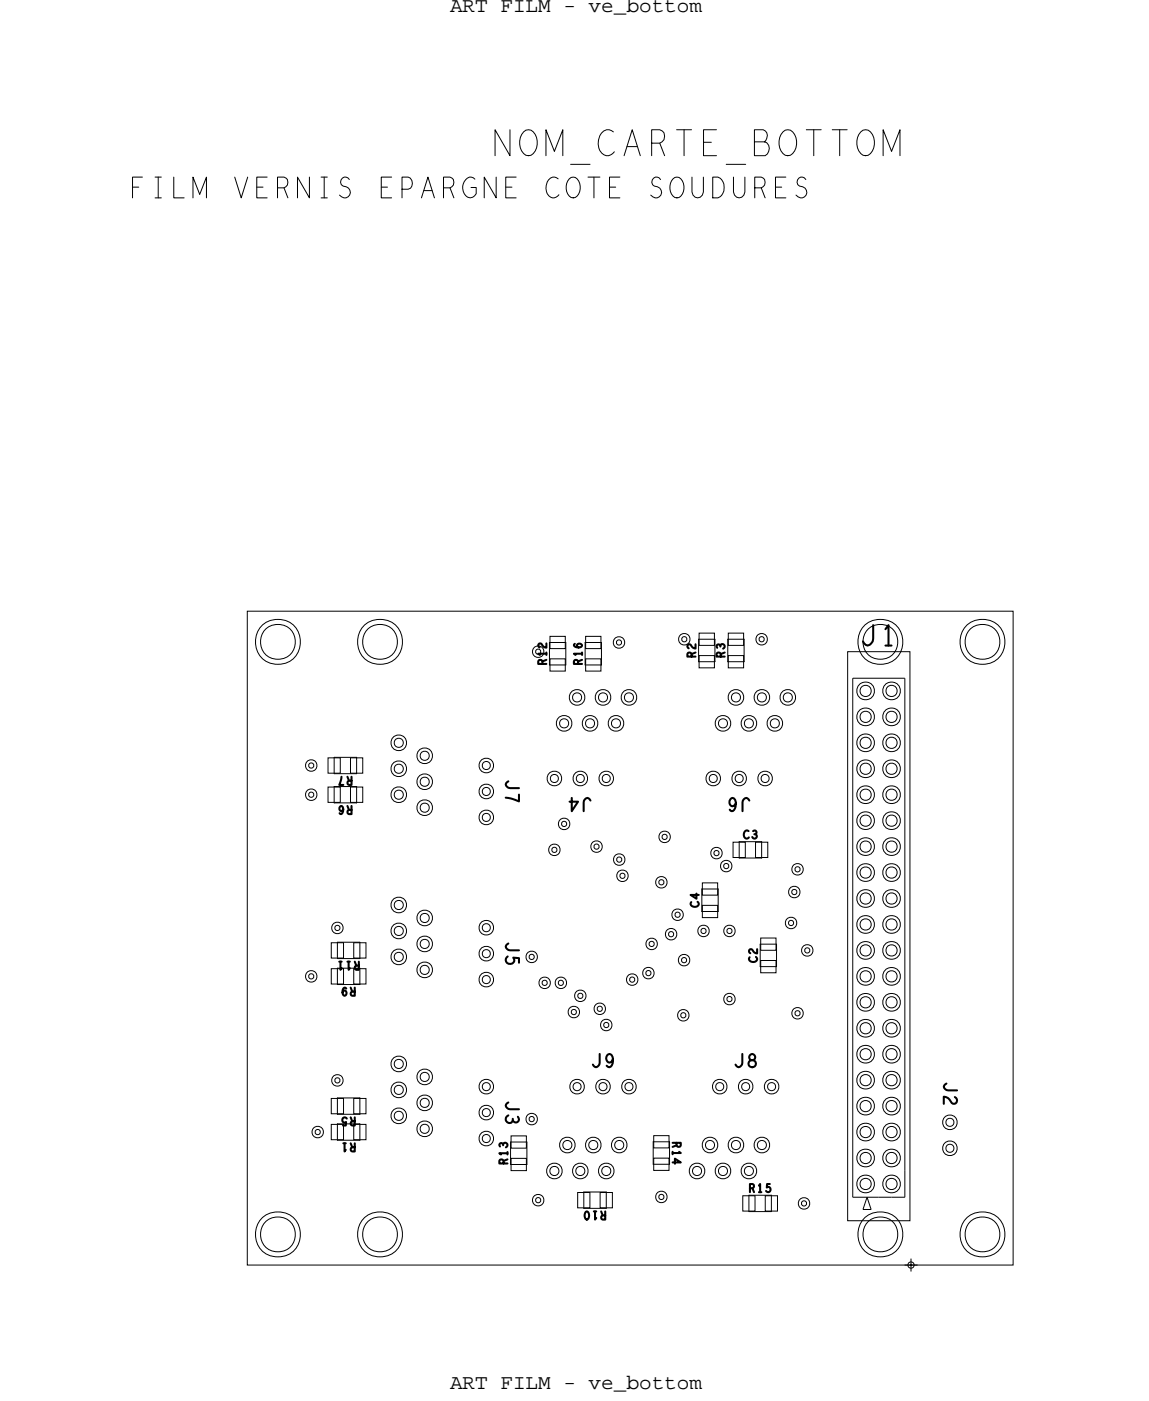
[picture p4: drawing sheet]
<svg xmlns="http://www.w3.org/2000/svg" width="113mm" height="137mm" viewBox="0 0 113 137" stroke-linecap="round" stroke-linejoin="round" font-family="sans-serif">
<!-- layer: Board Outline -->
<path d="M24.2 59.8h75v64h-75z" fill="none" stroke="#000" stroke-width=".1"/>
<!-- layer: Components -->
<g fill="none" stroke="#000" stroke-width=".1">
<path d="M32.7 75.7h2.2zM32.7 74.1v1.6zM32.7 78.6h2.2zM32.7 77v1.6zM32.7 74.1h2.2zM32.7 77h2.2zM34.9 74.1v1.6zM34.9 77v1.6zM53.8 65.1h1.6zM53.8 62.9v2.2zM53.8 62.9h1.6zM55.4 62.9v2.2z"/>
<path d="M57.3 65.1h1.6zM57.3 62.9v2.2zM57.3 62.9h1.6zM58.9 62.9v2.2zM68.4 64.8h1.6zM68.4 62.6v2.2zM68.4 62.6h1.6zM70 62.6v2.2zM71.3 64.8h1.6zM71.3 62.6v2.2zM71.3 62.6h1.6zM72.9 62.6v2.2z"/>
<path d="M83 63.8h6.1v55.7h-6.1zM83.5 66.4h5.1zM83.5 66.4v50.8zM88.6 66.4v48.2zM33 96.4h2.2zM33 94.8v1.6zM33 93.8h2.2zM33 92.2v1.6zM33 94.8h2.2zM33 92.2h2.2zM35.2 94.8v1.6zM35.2 92.2v1.6z"/>
<path d="M68.7 89.2h1.6zM68.7 87v2.2zM68.7 87h1.6zM70.3 87v2.2zM72.4 82.4v1.6zM72.4 84h2.2zM72.4 82.4h2.2zM74.4 94.6h1.6zM74.4 92.4v2.2zM74.4 92.4h1.6zM74.6 82.4v1.6zM76 92.4v2.2z"/>
<path d="M33 109.1h2.2zM33 107.5v1.6zM33 111.6h2.2zM33 110v1.6zM33 107.5h2.2zM33 110h2.2zM35.2 107.5v1.6zM35.2 110v1.6zM50 114h1.6zM50 111.8v2.2zM50 111.8h1.6zM51.6 111.8v2.2z"/>
<path d="M57.2 118.3h2.2zM57.2 116.7v1.6zM57.2 116.7h2.2zM59.4 116.7v1.6zM64 114h1.6zM64 111.8v2.2zM64 111.8h1.6zM65.6 111.8v2.2zM73.3 117v1.6zM73.3 118.6h2.2zM73.3 117h2.2zM75.5 117v1.6z"/>
<path d="M83.5 117.2h2.5zM84.5 118.4h.8zM84.9 117.2l.4 1.2zM84.9 117.2l-.4 1.2zM86 117.2h1.3zM87.3 117.2h1.3zM88.6 114.6v2.6z"/>
</g>
<!-- layer: Nets -->
<g fill="none" stroke="#000" stroke-width=".1">
<path d="M30.3 74.8l.2-.1 .2 .1v.1v.2l-.2 .1-.2-.1-.1-.2zM30.3 77.6l.2-.1 .2 .1v.2v.2h-.2h-.2l-.1-.2zM32.1 77h1.2v1.5h-1.2zM32.1 74.2h1.2v1.5h-1.2zM34.3 74.2h1.2v1.5h-1.2zM34.3 77h1.2v1.5h-1.2zM53.9 64.5h1.5v1.2h-1.5zM53.9 62.3h1.5v1.2h-1.5zM57.4 64.5h1.5v1.2h-1.5zM57.4 62.3h1.5v1.2h-1.5zM60.4 62.7l.2-.1 .2 .1 .1 .2-.1 .2h-.2h-.2v-.2zM66.8 62.4l.2-.1 .2 .1 .1 .2-.1 .1-.2 .1-.2-.1v-.1z"/>
<path d="M68.5 64.2h1.5v1.2h-1.5zM68.5 62h1.5v1.2h-1.5zM71.3 64.2h1.5v1.2h-1.5zM71.3 62h1.5v1.2h-1.5zM74.4 62.4l.2-.1 .2 .1v.2v.1l-.2 .1-.2-.1-.1-.1zM30.3 95.4l.2-.1 .2 .1v.2v.1l-.2 .1-.2-.1-.1-.1zM32.4 92.3h1.2v1.5h-1.2zM32.4 94.8h1.2v1.5h-1.2zM32.9 90.7l.1-.1 .2 .1 .1 .1-.1 .2-.2 .1-.1-.1-.1-.2zM34.6 94.8h1.2v1.5h-1.2zM34.6 92.3h1.2v1.5h-1.2zM51.9 93.5l.2-.1 .2 .1v.2v.1l-.2 .1-.2-.1-.1-.1z"/>
<path d="M53.1 96l.2-.1 .2 .1 .1 .2-.1 .2-.2 .1-.2-.1v-.2zM54.1 83l.2-.1 .2 .1v.2v.2h-.2h-.2l-.1-.2zM54.7 96l.2-.1 .2 .1 .1 .2-.1 .2-.2 .1-.2-.1v-.2zM55.1 80.5l.1-.1 .2 .1 .1 .1-.1 .2-.2 .1-.1-.1-.1-.2zM56 98.9l.2-.1 .2 .1 .1 .2-.1 .1-.2 .1-.2-.1-.1-.1zM56.6 97.3l.2-.1 .2 .1 .1 .2-.1 .1-.2 .1-.2-.1v-.1zM58.2 82.7l.2-.1 .2 .1 .1 .2-.1 .1-.2 .1-.2-.1v-.1zM58.5 98.6l.2-.1 .2 .1 .1 .1-.1 .2-.2 .1-.2-.1v-.2zM60.5 84l.1-.1 .2 .1 .1 .1-.1 .2-.2 .1-.1-.1-.1-.2zM60.8 85.6l.2-.1 .2 .1v.1v.2l-.2 .1-.2-.1-.1-.2zM61.7 95.7l.2-.1 .2 .1 .1 .2-.1 .2h-.2h-.2v-.2zM63.3 95.1l.2-.1 .2 .1 .1 .1-.1 .2-.2 .1-.2-.1-.1-.2z"/>
<path d="M63.6 92.2l.2-.1 .2 .1 .1 .2-.1 .2h-.2h-.2v-.2zM64.6 86.2l.2-.1 .2 .1v.2v.1l-.2 .1-.2-.1-.1-.1zM64.9 81.7h.2h.2v.2v.2l-.2 .1-.2-.1-.1-.2zM65.5 91.3l.2-.1 .2 .1 .1 .1-.1 .2-.2 .1-.2-.1v-.2zM66.2 89.4l.2-.1 .1 .1 .1 .1-.1 .2-.1 .1-.2-.1-.1-.2zM66.7 99.2l.2-.1 .2 .1 .1 .2-.1 .2h-.2h-.2v-.2zM66.8 93.8l.2-.1 .2 .1v.2v.2h-.2h-.2l-.1-.2zM68.7 90.9h.2h.2l.1 .2-.1 .2-.2 .1-.2-.1-.1-.2zM68.8 86.4h1.5v1.2h-1.5zM68.8 88.6h1.5v1.2h-1.5zM70 83.3l.2-.1 .2 .1v.2v.2l-.2 .1-.2-.1-.1-.2zM70.9 84.6l.2-.1 .2 .1 .1 .2-.1 .1-.2 .1-.2-.1v-.1z"/>
<path d="M71.2 90.9h.2h.2l.1 .2-.1 .2-.2 .1-.2-.1v-.2zM71.2 97.6l.2-.1 .2 .1 .1 .2-.1 .2h-.2h-.2v-.2zM71.8 82.4h1.2v1.5h-1.2zM74 82.4h1.2v1.5h-1.2zM74.5 91.8h1.5v1.2h-1.5zM74.5 94h1.5v1.2h-1.5zM77.3 90.2l.2-.1 .2 .1v.1v.2l-.2 .1-.2-.1-.1-.2zM77.6 87.1h.2h.2v.2v.2l-.2 .1-.2-.1-.1-.2zM77.9 99l.2-.1 .2 .1 .1 .2-.1 .2h-.2h-.2v-.2zM77.9 84.9l.2-.1 .2 .1 .1 .2-.1 .2h-.2h-.2v-.2zM78.9 92.9l.2-.1 .1 .1 .1 .1-.1 .2-.1 .1-.2-.1-.1-.2zM30.9 110.6h.2h.2l.1 .2-.1 .2-.2 .1-.2-.1v-.2z"/>
<path d="M32.4 107.5h1.2v1.5h-1.2zM32.4 110.1h1.2v1.5h-1.2zM32.9 105.6l.1-.1 .2 .1 .1 .2-.1 .1-.2 .1-.1-.1-.1-.1zM34.6 110.1h1.2v1.5h-1.2zM34.6 107.5h1.2v1.5h-1.2zM50.1 113.4h1.5v1.2h-1.5zM50.1 111.2h1.5v1.2h-1.5zM51.9 109.4l.2-.1 .2 .1v.1v.2l-.2 .1-.2-.1-.1-.2zM52.5 117.3l.2-.1 .2 .1 .1 .2-.1 .1-.2 .1-.2-.1v-.1zM56.6 116.7h1.2v1.5h-1.2zM58.8 116.7h1.2v1.5h-1.2zM59.2 100.2l.2-.1 .2 .1v.1v.2l-.2 .1-.2-.1-.1-.2z"/>
<path d="M64 111.2h1.5v1.2h-1.5zM64 113.4h1.5v1.2h-1.5zM64.6 117l.2-.1 .2 .1v.2v.1l-.2 .1-.2-.1-.1-.1zM72.7 117h1.2v1.5h-1.2zM74.9 117h1.2v1.5h-1.2zM78.5 117.6l.2-.1 .2 .1 .1 .2-.1 .2h-.2h-.2v-.2z"/>
<circle cx="27.2" cy="62.8" r="2.21"/>
<circle cx="27.2" cy="62.8" r="1.71"/>
<circle cx="30.5" cy="77.8" r=".56"/>
<circle cx="30.5" cy="74.9" r=".56"/>
<circle cx="37.2" cy="62.8" r="2.21"/>
<circle cx="37.2" cy="62.8" r="1.71"/>
<circle cx="39" cy="72.7" r=".45"/>
<circle cx="39" cy="77.8" r=".45"/>
<circle cx="39" cy="75.3" r=".45"/>
<circle cx="39.1" cy="75.3" r=".77"/>
<circle cx="39.1" cy="77.8" r=".77"/>
<circle cx="39.1" cy="72.7" r=".77"/>
<circle cx="41.6" cy="79.1" r=".45"/>
<circle cx="41.6" cy="76.5" r=".45"/>
<circle cx="41.6" cy="74" r=".45"/>
<circle cx="41.6" cy="76.5" r=".77"/>
<circle cx="41.6" cy="79.1" r=".77"/>
<circle cx="41.6" cy="74" r=".77"/>
<circle cx="47.6" cy="77.5" r=".4"/>
<circle cx="47.6" cy="74.9" r=".4"/>
<circle cx="47.6" cy="74.9" r=".72"/>
<circle cx="47.6" cy="77.5" r=".72"/>
<circle cx="52.7" cy="63.8" r=".56"/>
<circle cx="54.3" cy="76.2" r=".4"/>
<circle cx="54.3" cy="76.2" r=".72"/>
<circle cx="55.2" cy="70.8" r=".45"/>
<circle cx="55.2" cy="70.8" r=".77"/>
<circle cx="56.5" cy="68.3" r=".45"/>
<circle cx="56.5" cy="68.3" r=".77"/>
<circle cx="56.8" cy="76.2" r=".4"/>
<circle cx="56.8" cy="76.2" r=".72"/>
<circle cx="57.8" cy="70.8" r=".45"/>
<circle cx="57.8" cy="70.8" r=".77"/>
<circle cx="59.1" cy="68.3" r=".45"/>
<circle cx="59.1" cy="68.3" r=".77"/>
<circle cx="59.4" cy="76.2" r=".4"/>
<circle cx="59.4" cy="76.2" r=".72"/>
<circle cx="60.3" cy="70.8" r=".45"/>
<circle cx="60.3" cy="70.8" r=".77"/>
<circle cx="60.6" cy="62.9" r=".56"/>
<circle cx="61.6" cy="68.3" r=".45"/>
<circle cx="61.6" cy="68.3" r=".77"/>
<circle cx="67" cy="62.6" r=".56"/>
<circle cx="69.8" cy="76.2" r=".4"/>
<circle cx="69.8" cy="76.2" r=".72"/>
<circle cx="70.8" cy="70.8" r=".45"/>
<circle cx="70.8" cy="70.8" r=".77"/>
<circle cx="72.1" cy="68.3" r=".45"/>
<circle cx="72.1" cy="68.3" r=".77"/>
<circle cx="72.4" cy="76.2" r=".4"/>
<circle cx="72.4" cy="76.2" r=".72"/>
<circle cx="73.3" cy="70.8" r=".45"/>
<circle cx="73.3" cy="70.8" r=".77"/>
<circle cx="74.6" cy="62.6" r=".56"/>
<circle cx="74.6" cy="68.3" r=".45"/>
<circle cx="74.6" cy="68.3" r=".77"/>
<circle cx="74.9" cy="76.2" r=".4"/>
<circle cx="74.9" cy="76.2" r=".72"/>
<circle cx="75.9" cy="70.8" r=".45"/>
<circle cx="75.9" cy="70.8" r=".77"/>
<circle cx="77.1" cy="68.3" r=".45"/>
<circle cx="77.2" cy="68.3" r=".77"/>
<circle cx="84.8" cy="72.7" r=".87"/>
<circle cx="84.8" cy="75.3" r=".87"/>
<circle cx="84.8" cy="77.8" r=".87"/>
<circle cx="84.8" cy="67.6" r=".87"/>
<circle cx="84.8" cy="70.2" r=".87"/>
<circle cx="84.8" cy="77.8" r=".55"/>
<circle cx="84.8" cy="75.3" r=".55"/>
<circle cx="84.8" cy="70.2" r=".55"/>
<circle cx="84.8" cy="67.6" r=".55"/>
<circle cx="84.8" cy="72.7" r=".55"/>
<circle cx="86.2" cy="62.8" r="2.21"/>
<circle cx="86.2" cy="62.8" r="1.71"/>
<circle cx="87.3" cy="72.7" r=".87"/>
<circle cx="87.3" cy="70.2" r=".87"/>
<circle cx="87.3" cy="67.6" r=".87"/>
<circle cx="87.3" cy="75.3" r=".87"/>
<circle cx="87.3" cy="77.8" r=".87"/>
<circle cx="87.3" cy="72.7" r=".55"/>
<circle cx="87.3" cy="77.8" r=".55"/>
<circle cx="87.3" cy="67.6" r=".55"/>
<circle cx="87.3" cy="75.3" r=".55"/>
<circle cx="87.3" cy="70.2" r=".55"/>
<circle cx="96.2" cy="62.8" r="2.21"/>
<circle cx="96.2" cy="62.8" r="1.71"/>
<circle cx="30.5" cy="95.6" r=".56"/>
<circle cx="33" cy="90.8" r=".56"/>
<circle cx="39" cy="93.7" r=".45"/>
<circle cx="39" cy="88.6" r=".45"/>
<circle cx="39" cy="91.1" r=".45"/>
<circle cx="39.1" cy="88.6" r=".77"/>
<circle cx="39.1" cy="91.1" r=".77"/>
<circle cx="39.1" cy="93.7" r=".77"/>
<circle cx="41.6" cy="94.9" r=".45"/>
<circle cx="41.6" cy="89.9" r=".45"/>
<circle cx="41.6" cy="92.4" r=".45"/>
<circle cx="41.6" cy="94.9" r=".77"/>
<circle cx="41.6" cy="89.9" r=".77"/>
<circle cx="41.6" cy="92.4" r=".77"/>
<circle cx="47.6" cy="80" r=".4"/>
<circle cx="47.6" cy="95.9" r=".4"/>
<circle cx="47.6" cy="90.8" r=".4"/>
<circle cx="47.6" cy="93.3" r=".4"/>
<circle cx="47.6" cy="90.8" r=".72"/>
<circle cx="47.6" cy="93.4" r=".72"/>
<circle cx="47.6" cy="80" r=".72"/>
<circle cx="47.6" cy="95.9" r=".72"/>
<circle cx="52.1" cy="93.7" r=".56"/>
<circle cx="53.3" cy="96.2" r=".56"/>
<circle cx="54.3" cy="83.2" r=".56"/>
<circle cx="54.9" cy="96.2" r=".56"/>
<circle cx="55.2" cy="80.6" r=".56"/>
<circle cx="56.2" cy="99.1" r=".56"/>
<circle cx="56.8" cy="97.5" r=".56"/>
<circle cx="58.4" cy="82.9" r=".56"/>
<circle cx="58.7" cy="98.7" r=".56"/>
<circle cx="60.6" cy="84.1" r=".56"/>
<circle cx="61" cy="85.7" r=".56"/>
<circle cx="61.9" cy="95.9" r=".56"/>
<circle cx="63.5" cy="95.3" r=".56"/>
<circle cx="63.8" cy="92.4" r=".56"/>
<circle cx="64.8" cy="86.4" r=".56"/>
<circle cx="65.1" cy="81.9" r=".56"/>
<circle cx="65.7" cy="91.4" r=".56"/>
<circle cx="66.4" cy="89.5" r=".56"/>
<circle cx="66.9" cy="99.4" r=".56"/>
<circle cx="67" cy="94" r=".56"/>
<circle cx="68.9" cy="91.1" r=".56"/>
<circle cx="70.2" cy="83.5" r=".56"/>
<circle cx="71.1" cy="84.8" r=".56"/>
<circle cx="71.4" cy="97.8" r=".56"/>
<circle cx="71.4" cy="91.1" r=".56"/>
<circle cx="77.5" cy="90.3" r=".56"/>
<circle cx="77.8" cy="87.3" r=".56"/>
<circle cx="78.1" cy="99.2" r=".56"/>
<circle cx="78.1" cy="85.1" r=".56"/>
<circle cx="79.1" cy="93" r=".56"/>
<circle cx="84.8" cy="93" r=".87"/>
<circle cx="84.8" cy="82.9" r=".87"/>
<circle cx="84.8" cy="80.3" r=".87"/>
<circle cx="84.8" cy="85.4" r=".87"/>
<circle cx="84.8" cy="95.6" r=".87"/>
<circle cx="84.8" cy="98.1" r=".87"/>
<circle cx="84.8" cy="90.5" r=".87"/>
<circle cx="84.8" cy="88" r=".87"/>
<circle cx="84.8" cy="80.3" r=".55"/>
<circle cx="84.8" cy="88" r=".55"/>
<circle cx="84.8" cy="93" r=".55"/>
<circle cx="84.8" cy="85.4" r=".55"/>
<circle cx="84.8" cy="82.9" r=".55"/>
<circle cx="84.8" cy="95.6" r=".55"/>
<circle cx="84.8" cy="90.5" r=".55"/>
<circle cx="84.8" cy="98.1" r=".55"/>
<circle cx="87.3" cy="90.5" r=".87"/>
<circle cx="87.3" cy="80.3" r=".87"/>
<circle cx="87.3" cy="88" r=".87"/>
<circle cx="87.3" cy="85.4" r=".87"/>
<circle cx="87.3" cy="95.6" r=".87"/>
<circle cx="87.3" cy="82.9" r=".87"/>
<circle cx="87.3" cy="93" r=".87"/>
<circle cx="87.3" cy="98.1" r=".87"/>
<circle cx="87.3" cy="85.4" r=".55"/>
<circle cx="87.3" cy="90.5" r=".55"/>
<circle cx="87.3" cy="80.3" r=".55"/>
<circle cx="87.3" cy="93" r=".55"/>
<circle cx="87.3" cy="88" r=".55"/>
<circle cx="87.3" cy="95.6" r=".55"/>
<circle cx="87.3" cy="98.1" r=".55"/>
<circle cx="87.3" cy="82.9" r=".55"/>
<circle cx="31.1" cy="110.8" r=".56"/>
<circle cx="33" cy="105.8" r=".56"/>
<circle cx="39" cy="109.2" r=".45"/>
<circle cx="39" cy="104.1" r=".45"/>
<circle cx="39" cy="106.7" r=".45"/>
<circle cx="39.1" cy="104.1" r=".77"/>
<circle cx="39.1" cy="106.7" r=".77"/>
<circle cx="39.1" cy="109.2" r=".77"/>
<circle cx="41.6" cy="108" r=".45"/>
<circle cx="41.6" cy="105.4" r=".45"/>
<circle cx="41.6" cy="110.5" r=".45"/>
<circle cx="41.6" cy="110.5" r=".77"/>
<circle cx="41.6" cy="108" r=".77"/>
<circle cx="41.6" cy="105.4" r=".77"/>
<circle cx="47.6" cy="108.9" r=".4"/>
<circle cx="47.6" cy="106.4" r=".4"/>
<circle cx="47.6" cy="111.4" r=".4"/>
<circle cx="47.6" cy="111.4" r=".72"/>
<circle cx="47.6" cy="106.4" r=".72"/>
<circle cx="47.6" cy="108.9" r=".72"/>
<circle cx="52.1" cy="109.5" r=".56"/>
<circle cx="52.7" cy="117.5" r=".56"/>
<circle cx="54.3" cy="114.6" r=".45"/>
<circle cx="54.3" cy="114.6" r=".77"/>
<circle cx="55.6" cy="112.1" r=".45"/>
<circle cx="55.6" cy="112.1" r=".77"/>
<circle cx="56.5" cy="106.4" r=".4"/>
<circle cx="56.5" cy="106.4" r=".72"/>
<circle cx="56.8" cy="114.6" r=".45"/>
<circle cx="56.8" cy="114.6" r=".77"/>
<circle cx="58.1" cy="112.1" r=".45"/>
<circle cx="58.1" cy="112.1" r=".77"/>
<circle cx="59.1" cy="106.4" r=".4"/>
<circle cx="59.1" cy="106.4" r=".72"/>
<circle cx="59.4" cy="100.3" r=".56"/>
<circle cx="59.4" cy="114.6" r=".45"/>
<circle cx="59.4" cy="114.6" r=".77"/>
<circle cx="60.6" cy="112.1" r=".45"/>
<circle cx="60.6" cy="112.1" r=".77"/>
<circle cx="61.6" cy="106.4" r=".4"/>
<circle cx="61.6" cy="106.4" r=".72"/>
<circle cx="64.8" cy="117.2" r=".56"/>
<circle cx="68.3" cy="114.6" r=".45"/>
<circle cx="68.3" cy="114.6" r=".77"/>
<circle cx="69.5" cy="112.1" r=".45"/>
<circle cx="69.5" cy="112.1" r=".77"/>
<circle cx="70.5" cy="106.4" r=".4"/>
<circle cx="70.5" cy="106.4" r=".72"/>
<circle cx="70.8" cy="114.6" r=".45"/>
<circle cx="70.8" cy="114.6" r=".77"/>
<circle cx="72.1" cy="112.1" r=".45"/>
<circle cx="72.1" cy="112.1" r=".77"/>
<circle cx="73" cy="106.4" r=".4"/>
<circle cx="73" cy="106.4" r=".72"/>
<circle cx="73.3" cy="114.6" r=".45"/>
<circle cx="73.3" cy="114.6" r=".77"/>
<circle cx="74.6" cy="112.1" r=".45"/>
<circle cx="74.6" cy="112.1" r=".77"/>
<circle cx="75.6" cy="106.4" r=".4"/>
<circle cx="75.6" cy="106.4" r=".72"/>
<circle cx="78.7" cy="117.8" r=".56"/>
<circle cx="84.8" cy="103.2" r=".87"/>
<circle cx="84.8" cy="108.3" r=".87"/>
<circle cx="84.8" cy="100.7" r=".87"/>
<circle cx="84.8" cy="113.4" r=".87"/>
<circle cx="84.8" cy="115.9" r=".87"/>
<circle cx="84.8" cy="105.7" r=".87"/>
<circle cx="84.8" cy="110.8" r=".87"/>
<circle cx="84.8" cy="100.7" r=".55"/>
<circle cx="84.8" cy="113.4" r=".55"/>
<circle cx="84.8" cy="105.7" r=".55"/>
<circle cx="84.8" cy="110.8" r=".55"/>
<circle cx="84.8" cy="103.2" r=".55"/>
<circle cx="84.8" cy="108.3" r=".55"/>
<circle cx="84.8" cy="115.9" r=".55"/>
<circle cx="87.3" cy="105.7" r=".87"/>
<circle cx="87.3" cy="113.4" r=".87"/>
<circle cx="87.3" cy="108.3" r=".87"/>
<circle cx="87.3" cy="100.7" r=".87"/>
<circle cx="87.3" cy="103.2" r=".87"/>
<circle cx="87.3" cy="110.8" r=".87"/>
<circle cx="87.3" cy="115.9" r=".87"/>
<circle cx="87.3" cy="100.7" r=".55"/>
<circle cx="87.3" cy="108.3" r=".55"/>
<circle cx="87.3" cy="115.9" r=".55"/>
<circle cx="87.3" cy="105.7" r=".55"/>
<circle cx="87.3" cy="110.8" r=".55"/>
<circle cx="87.3" cy="103.2" r=".55"/>
<circle cx="87.3" cy="113.4" r=".55"/>
<circle cx="93" cy="109.9" r=".4"/>
<circle cx="93" cy="112.4" r=".4"/>
<circle cx="93" cy="112.4" r=".72"/>
<circle cx="93" cy="109.9" r=".72"/>
<circle cx="27.2" cy="120.8" r="2.21"/>
<circle cx="27.2" cy="120.8" r="1.71"/>
<circle cx="37.2" cy="120.8" r="2.21"/>
<circle cx="37.2" cy="120.8" r="1.71"/>
<circle cx="86.2" cy="120.8" r="2.21"/>
<circle cx="86.2" cy="120.8" r="1.71"/>
<circle cx="96.2" cy="120.8" r="2.21"/>
<circle cx="96.2" cy="120.8" r="1.71"/>
</g>
<!-- layer: Drawing Origin -->
<path d="M88.6 123.8h1.3M89 123.6l.2-.1 .2 .1 .1 .2-.1 .2-.2 .1-.2-.1-.1-.2zM89.2 123.2v1.3" fill="none" stroke="#000" stroke-width=".1"/>
<text font-size="4.3" x="48.3" y="15.2">NOM_CARTE_BOTTOM</text>
<text font-size="3.5" x="12.7" y="19.4">FILM VERNIS EPARGNE COTE SOUDURES</text>
<text font-size="3.4" x="84.3" y="63.2">J1</text>
<g font-size="2.2">
<text x="49.5" y="76.3" transform="rotate(90 49.5 76.3)">J7</text>
<text x="58" y="78.1" transform="rotate(-180 58 78.1)">J4</text>
<text x="73.6" y="78.1" transform="rotate(-180 73.6 78.1)">J6</text>
<text x="49.5" y="92.2" transform="rotate(90 49.5 92.2)">J5</text>
<text x="49.5" y="107.7" transform="rotate(90 49.5 107.7)">J3</text>
<text x="57.9" y="104.5">J9</text>
<text x="71.9" y="104.5">J8</text>
<text x="92.4" y="105.9" transform="rotate(90 92.4 105.9)">J2</text>
</g>
<g font-size="2.1">
<text x="44.1" y="1.2">ART FILM - ve_bottom</text>
<text x="44.1" y="135.9">ART FILM - ve_bottom</text>
</g>
<g font-size="1.3">
<text x="53.5" y="65.1" transform="rotate(-90 53.5 65.1)">R12</text>
<text x="57" y="65.1" transform="rotate(-90 57 65.1)">R16</text>
<text x="68.1" y="64.4" transform="rotate(-90 68.1 64.4)">R2</text>
<text x="71" y="64.4" transform="rotate(-90 71 64.4)">R3</text>
<text x="34.5" y="76" transform="rotate(-180 34.5 76)">R7</text>
<text x="34.5" y="78.9" transform="rotate(-180 34.5 78.9)">R6</text>
<text x="72.8" y="82.1">C3</text>
<text x="68.4" y="88.8" transform="rotate(-90 68.4 88.8)">C4</text>
<text x="35.3" y="94.1" transform="rotate(-180 35.3 94.1)">R11</text>
<text x="74.1" y="94.2" transform="rotate(-90 74.1 94.2)">C2</text>
<text x="34.9" y="96.7" transform="rotate(-180 34.9 96.7)">R9</text>
<text x="34.9" y="109.4" transform="rotate(-180 34.9 109.4)">R5</text>
<text x="34.9" y="111.9" transform="rotate(-180 34.9 111.9)">R1</text>
<text x="65.9" y="111.7" transform="rotate(90 65.9 111.7)">R14</text>
<text x="49.7" y="114" transform="rotate(-90 49.7 114)">R13</text>
<text x="59.4" y="118.6" transform="rotate(-180 59.4 118.6)">R10</text>
<text x="73.3" y="116.7">R15</text>
</g>
</svg>
